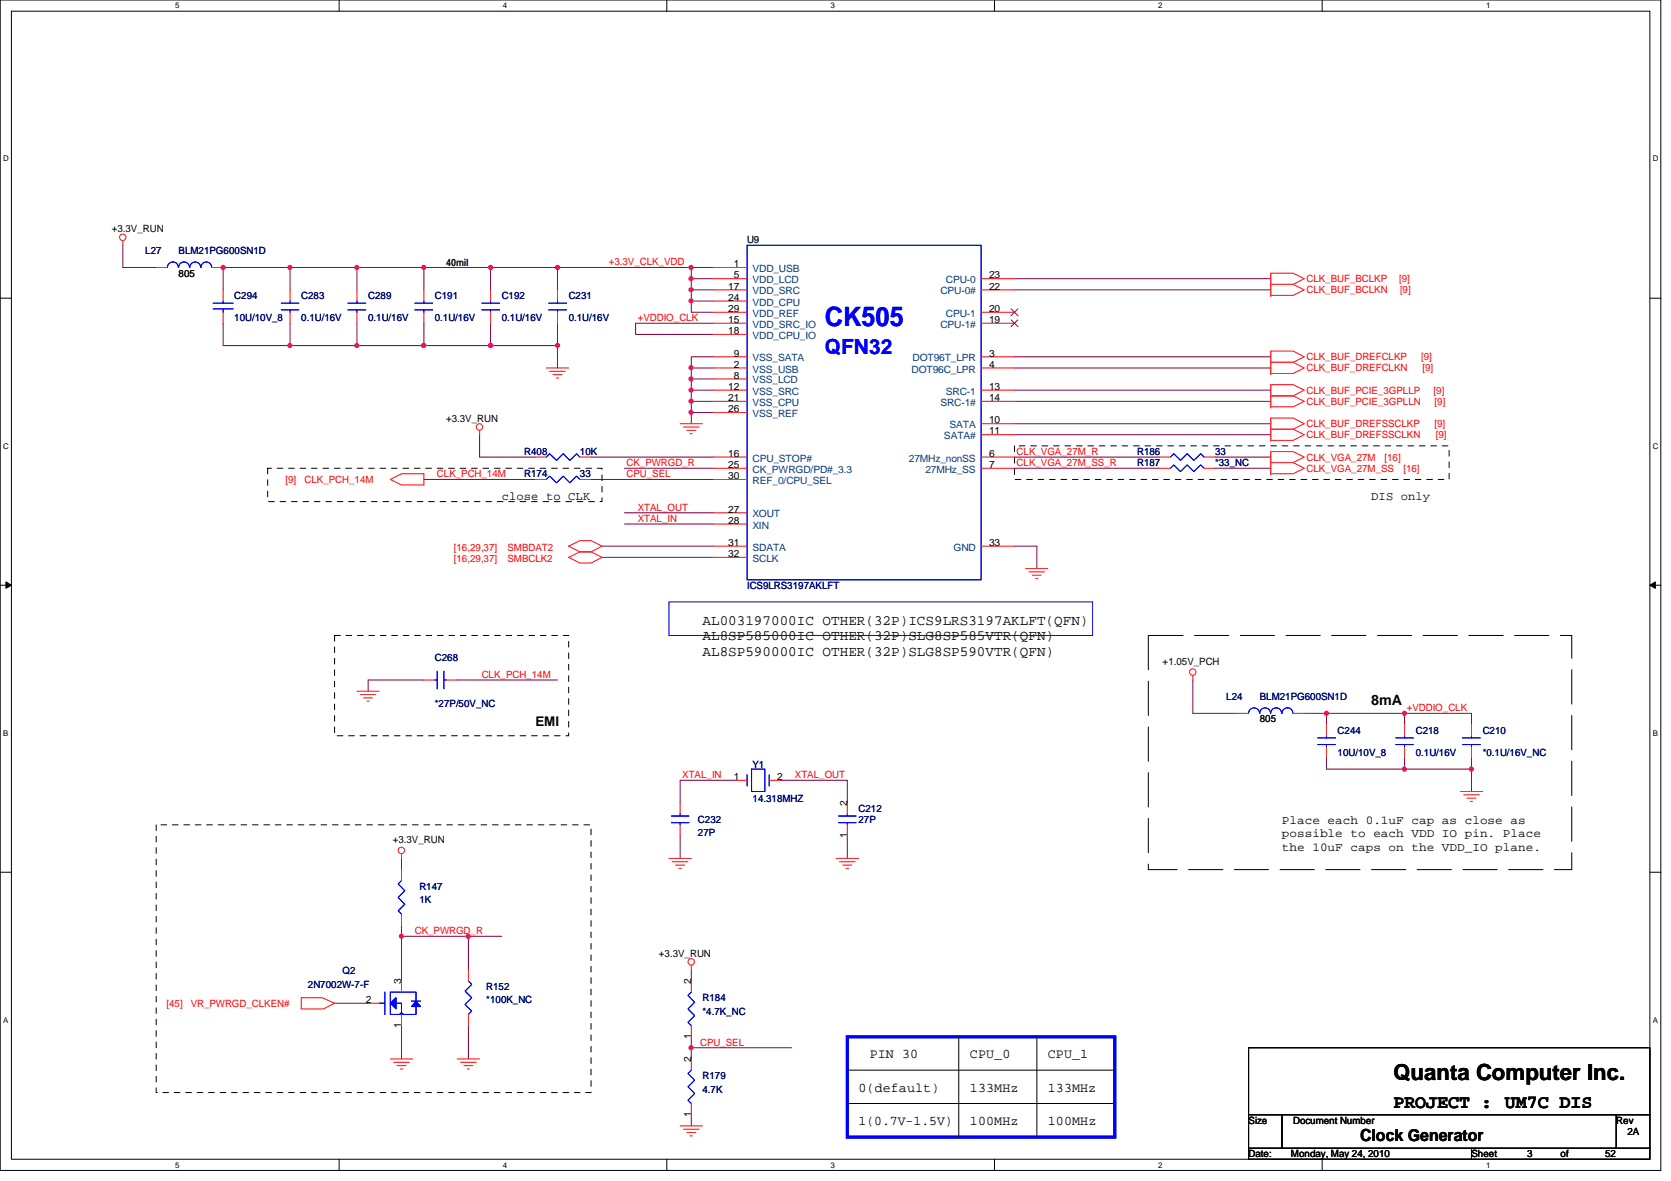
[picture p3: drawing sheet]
<svg xmlns="http://www.w3.org/2000/svg" width="297mm" height="210mm" viewBox="0 0 297 210" stroke-linecap="round" stroke-linejoin="round" font-family="sans-serif">
<path d="M0 0h295.2v208h-295.2zM2 2h291.3v204h-291.3z" fill="none" stroke="#000" stroke-width=".18"/>
<g fill="#fff">
<path d="M31.2 .3h.7v1.5h-.7z"/>
<path d="M31.2 206.3h.7v1.5h-.7z"/>
</g>
<path d="M60.3 0v2M60.3 206v2" fill="none" stroke="#000" stroke-width=".18"/>
<g fill="#fff">
<path d="M89.4 .3h.8v1.5h-.8z"/>
<path d="M89.4 206.3h.8v1.5h-.8z"/>
</g>
<path d="M118.5 0v2M118.5 206v2" fill="none" stroke="#000" stroke-width=".18"/>
<g fill="#fff">
<path d="M147.7 .3h.7v1.5h-.7z"/>
<path d="M147.7 206.3h.7v1.5h-.7z"/>
</g>
<path d="M176.8 0v2M176.8 206v2" fill="none" stroke="#000" stroke-width=".18"/>
<g fill="#fff">
<path d="M205.9 .3h.8v1.5h-.8z"/>
<path d="M205.9 206.3h.8v1.5h-.8z"/>
</g>
<path d="M235 0v2M235 206v2" fill="none" stroke="#000" stroke-width=".18"/>
<g fill="#fff">
<path d="M264.2 .3h.7v1.5h-.7z"/>
<path d="M264.2 206.3h.7v1.5h-.7z"/>
<path d="M.5 27.5h1v1.5h-1z"/>
<path d="M293.8 27.5h1v1.5h-1z"/>
<path d="M.5 78.5h1v1.5h-1z"/>
<path d="M293.8 78.5h1v1.5h-1z"/>
</g>
<path d="M0 53h2M293.3 53h2" fill="none" stroke="#000" stroke-width=".18"/>
<g fill="#fff">
<path d="M.5 129.5h.9v1.5h-.9z"/>
<path d="M293.8 129.5h.9v1.5h-.9z"/>
</g>
<path d="M0 104h2M1.1 103.4l.9 .6-.9 .6zM293.3 104l1-.6v1.2zM293.3 104h2" fill="none" stroke="#000" stroke-width=".18"/>
<path d="M1.1 103.4l.9 .6-.9 .6zM293.3 104l1-.6v1.2z" fill="#000"/>
<g fill="#fff">
<path d="M.5 180.5h.9v1.5h-.9z"/>
<path d="M293.8 180.5h.9v1.5h-.9z"/>
</g>
<path d="M0 155h2M293.3 155h2" fill="none" stroke="#000" stroke-width=".18"/>
<path d="M39.7 47.5h11.9" fill="none" stroke="#800040" stroke-width=".18"/>
<circle cx="39.7" cy="47.5" r=".38" fill="#f0f"/>
<circle cx="39.7" cy="47.5" r=".38" fill="none" stroke="#f0f" stroke-width=".18"/>
<path d="M51.6 57.4v4M63.5 57.4v4M75.3 57.4v4M113 57.4v2h13.8M122.9 53.5v2M122.9 49.5v2M75.3 120.9h-9.9v2M81.3 120.9h17.8" fill="none" stroke="#800040" stroke-width=".18"/>
<circle cx="122.9" cy="49.5" r=".38" fill="#f0f"/>
<circle cx="122.9" cy="49.5" r=".38" fill="none" stroke="#f0f" stroke-width=".18"/>
<path d="M122.9 51.5v2" fill="none" stroke="#800040" stroke-width=".18"/>
<circle cx="122.9" cy="51.5" r=".37" fill="#f0f"/>
<circle cx="122.9" cy="51.5" r=".37" fill="none" stroke="#f0f" stroke-width=".18"/>
<path d="M99.1 47.5h23.8v2" fill="none" stroke="#800040" stroke-width=".18"/>
<circle cx="99.1" cy="47.5" r=".38" fill="#f0f"/>
<circle cx="99.1" cy="47.5" r=".38" fill="none" stroke="#f0f" stroke-width=".18"/>
<path d="M122.9 73.3v2" fill="none" stroke="#800040" stroke-width=".18"/>
<circle cx="122.9" cy="73.3" r=".38" fill="#f0f"/>
<circle cx="122.9" cy="73.3" r=".38" fill="none" stroke="#f0f" stroke-width=".18"/>
<path d="M87.2 47.5h11.9v4M122.9 65.4h3.9" fill="none" stroke="#800040" stroke-width=".18"/>
<circle cx="87.2" cy="47.5" r=".38" fill="#f0f"/>
<circle cx="87.2" cy="47.5" r=".38" fill="none" stroke="#f0f" stroke-width=".18"/>
<path d="M235.8 126.8v2M235.8 134.7v2M249.7 136.7h11.9" fill="none" stroke="#800040" stroke-width=".18"/>
<circle cx="261.5" cy="136.7" r=".38" fill="#f0f"/>
<circle cx="261.5" cy="136.7" r=".38" fill="none" stroke="#f0f" stroke-width=".18"/>
<circle cx="249.6" cy="136.7" r=".38" fill="#f0f"/>
<circle cx="249.6" cy="136.7" r=".38" fill="none" stroke="#f0f" stroke-width=".18"/>
<path d="M249.7 134.7v2M261.6 126.8h-11.9v2" fill="none" stroke="#800040" stroke-width=".18"/>
<circle cx="249.6" cy="126.8" r=".38" fill="#f0f"/>
<circle cx="249.6" cy="126.8" r=".38" fill="none" stroke="#f0f" stroke-width=".18"/>
<path d="M212 120.9v5.9h8M235.8 136.7h13.9M235.8 126.8h13.9M261.6 136.7v4M261.6 126.8v2" fill="none" stroke="#800040" stroke-width=".18"/>
<circle cx="235.8" cy="126.8" r=".38" fill="#f0f"/>
<circle cx="235.8" cy="126.8" r=".38" fill="none" stroke="#f0f" stroke-width=".18"/>
<path d="M39.7 47.5v4M122.9 55.5h3.9M51.6 61.4h11.9M126.8 63.4h-3.9v2M107 97.1h19.8M231.9 126.8h3.9M261.6 134.7v2" fill="none" stroke="#800040" stroke-width=".18"/>
<circle cx="51.5" cy="61.4" r=".37" fill="#f0f"/>
<circle cx="51.5" cy="61.4" r=".37" fill="none" stroke="#f0f" stroke-width=".18"/>
<path d="M87.2 61.4h11.9" fill="none" stroke="#800040" stroke-width=".18"/>
<circle cx="87.2" cy="61.4" r=".37" fill="#f0f"/>
<circle cx="87.2" cy="61.4" r=".37" fill="none" stroke="#f0f" stroke-width=".18"/>
<path d="M122.9 49.5h3.9M75.3 61.4h11.9M122.9 73.3h3.9M180.3 71.3h45.6M180.3 69.3h45.6M105.1 85.2h21.7M105.1 81.2h21.7M111 93.1h15.8" fill="none" stroke="#800040" stroke-width=".18"/>
<circle cx="87.2" cy="61.4" r=".37" fill="#f0f"/>
<circle cx="87.2" cy="61.4" r=".37" fill="none" stroke="#f0f" stroke-width=".18"/>
<circle cx="75.3" cy="61.4" r=".37" fill="#f0f"/>
<circle cx="75.3" cy="61.4" r=".37" fill="none" stroke="#f0f" stroke-width=".18"/>
<path d="M122.9 67.4h3.9M122.9 172.4v2M122.9 184.3v3.9M122.9 198.1v2" fill="none" stroke="#800040" stroke-width=".18"/>
<circle cx="122.9" cy="67.3" r=".38" fill="#f0f"/>
<circle cx="122.9" cy="67.3" r=".38" fill="none" stroke="#f0f" stroke-width=".18"/>
<path d="M122.9 65.4v2" fill="none" stroke="#800040" stroke-width=".18"/>
<circle cx="122.9" cy="65.4" r=".38" fill="#f0f"/>
<circle cx="122.9" cy="65.4" r=".38" fill="none" stroke="#f0f" stroke-width=".18"/>
<path d="M51.6 47.5v4M122.9 69.3v2" fill="none" stroke="#800040" stroke-width=".18"/>
<circle cx="122.9" cy="69.3" r=".38" fill="#f0f"/>
<circle cx="122.9" cy="69.3" r=".38" fill="none" stroke="#f0f" stroke-width=".18"/>
<path d="M63.5 61.4h11.8" fill="none" stroke="#800040" stroke-width=".18"/>
<circle cx="75.3" cy="61.4" r=".37" fill="#f0f"/>
<circle cx="75.3" cy="61.4" r=".37" fill="none" stroke="#f0f" stroke-width=".18"/>
<circle cx="63.4" cy="61.4" r=".37" fill="#f0f"/>
<circle cx="63.4" cy="61.4" r=".37" fill="none" stroke="#f0f" stroke-width=".18"/>
<path d="M39.7 57.4v4h11.9M51.6 47.5h11.9v4M180.3 63.4h45.6M180.3 65.4h45.6M180.3 81.2h25.8M180.3 83.2h25.8M216 81.2h9.9M216 83.2h9.9" fill="none" stroke="#800040" stroke-width=".18"/>
<circle cx="51.5" cy="47.5" r=".38" fill="#f0f"/>
<circle cx="51.5" cy="47.5" r=".38" fill="none" stroke="#f0f" stroke-width=".18"/>
<path d="M63.5 47.5h11.8v4M75.3 85.2h19.9" fill="none" stroke="#800040" stroke-width=".18"/>
<circle cx="63.4" cy="47.5" r=".38" fill="#f0f"/>
<circle cx="63.4" cy="47.5" r=".38" fill="none" stroke="#f0f" stroke-width=".18"/>
<path d="M21.8 43.6v3.9M87.2 57.4v4M122.9 51.5h3.9M122.9 47.5h3.9M107 99.1h19.8M180.3 97.1h4v3.9" fill="none" stroke="#800040" stroke-width=".18"/>
<circle cx="122.9" cy="47.5" r=".38" fill="#f0f"/>
<circle cx="122.9" cy="47.5" r=".38" fill="none" stroke="#f0f" stroke-width=".18"/>
<path d="M21.8 47.5h6M75.3 47.5h11.9v4M113 57.4h13.8M180.3 49.5h45.6M180.3 51.5h45.6M122.9 67.4v1.9h3.9M180.3 75.3h45.6M180.3 77.3h45.6M130.8 138.7h-9.9v4M138.7 138.7h11.9v4M120.9 148.6v4M150.6 148.6v4" fill="none" stroke="#800040" stroke-width=".18"/>
<circle cx="75.3" cy="47.5" r=".38" fill="#f0f"/>
<circle cx="75.3" cy="47.5" r=".38" fill="none" stroke="#f0f" stroke-width=".18"/>
<path d="M99.1 57.4v4M122.9 53.5h3.9" fill="none" stroke="#800040" stroke-width=".18"/>
<circle cx="122.9" cy="53.5" r=".38" fill="#f0f"/>
<circle cx="122.9" cy="53.5" r=".38" fill="none" stroke="#f0f" stroke-width=".18"/>
<path d="M99.1 61.4v4" fill="none" stroke="#800040" stroke-width=".18"/>
<circle cx="99.1" cy="61.4" r=".37" fill="#f0f"/>
<circle cx="99.1" cy="61.4" r=".37" fill="none" stroke="#f0f" stroke-width=".18"/>
<path d="M122.9 186.2h17.8" fill="none" stroke="#800040" stroke-width=".18"/>
<circle cx="122.9" cy="186.2" r=".38" fill="#f0f"/>
<circle cx="122.9" cy="186.2" r=".38" fill="none" stroke="#f0f" stroke-width=".18"/>
<path d="M126.8 71.3h-3.9v2" fill="none" stroke="#800040" stroke-width=".18"/>
<circle cx="122.9" cy="71.3" r=".37" fill="#f0f"/>
<circle cx="122.9" cy="71.3" r=".37" fill="none" stroke="#f0f" stroke-width=".18"/>
<path d="M85.3 77.3v3.9h9.9M111 91.1h15.8M111 83.2h15.8M59.5 178.3h5.9M71.4 166.4h11.9" fill="none" stroke="#800040" stroke-width=".18"/>
<circle cx="71.3" cy="166.4" r=".38" fill="#f0f"/>
<circle cx="71.3" cy="166.4" r=".38" fill="none" stroke="#f0f" stroke-width=".18"/>
<path d="M89.2 166.4h-5.9v6M83.3 182.3v5.9" fill="none" stroke="#800040" stroke-width=".18"/>
<circle cx="83.2" cy="166.4" r=".38" fill="#f0f"/>
<circle cx="83.2" cy="166.4" r=".38" fill="none" stroke="#f0f" stroke-width=".18"/>
<path d="M71.4 152.6v2M71.4 164.5v9.9M71.4 182.3v5.9" fill="none" stroke="#800040" stroke-width=".18"/>
<g fill="none" stroke="#f00" stroke-width=".18">
<path d="M21.8 42.8v.8M27.8 47.5h2M37.7 47.5h2M75.3 51.5v2M75.3 55.5v1.9M99.1 51.5v2M99.1 55.5v1.9M225.9 48.7v4M225.9 50.3v-1.7h4l2 .9-2 1h-4M225.9 50.5h4l2 1-2 1h-4M225.9 50.5v1.8M85.3 76.5v.8"/>
<path d="M97.1 65.4h4M97.7 66h2.8M98.3 66.6h1.6M98.9 67.2h.4M120.9 75.3h4M121.5 75.9h2.8M122.1 76.5h1.6M122.7 77.1h.4M225.9 62.6v4M225.9 64.2v-1.8h4l2 1-2 1h-4M225.9 64.4h4l2 1-2 1h-4M225.9 64.4v1.8"/>
<path d="M225.9 68.5v4M225.9 70.1v-1.7h4l2 .9-2 1.1h-4M225.9 70.4h4l2 .9-2 1h-4M225.9 70.4v1.7M225.9 74.5v3.9M225.9 76.1v-1.8h4l2 1-2 1h-4M225.9 76.3h4l2 1-2 1h-4M225.9 76.3v1.8M69.4 85.2l2-1h3.9v2h-3.9zM95.2 81.2h1.9M101.1 97.1l2-1h2l1.9 1-1.9 1h-2zM101.1 99.1l2-1h2l1.9 1-1.9 1h-2z"/>
<path d="M103.1 81.2h2M206.1 83.2h2M206.1 81.2h2M214 83.2h2M214 81.2h2M225.9 80.4v4M225.9 82v-1.7h4l2 .9-2 1h-4M225.9 82.2h4l2 1-2 1h-4M225.9 82.2v1.8M182.3 101h4M182.9 101.6h2.8M183.5 102.2h1.6"/>
<path d="M184.1 102.8h.4M63.5 122.9h3.9M64 123.4h2.8M64.6 124h1.6M65.2 124.6h.4M75.3 120.9h2M79.3 120.9h2M130.8 138.7h2M136.7 138.7h2M212 120.1v.8M261.6 128.8v2M261.6 132.8v1.9"/>
<path d="M71.4 151.8v.8M71.4 154.6v1.9M118.9 152.6h4M119.5 153.2h2.8M120.1 153.8h1.6M120.7 154.3h.4M148.6 152.6h4M149.2 153.2h2.8M149.8 153.8h1.6M150.4 154.3h.4M259.6 140.7h4M260.2 141.3h2.8"/>
<path d="M260.8 141.9h1.6M261.4 142.5h.3M53.5 177.3h3.8l2.2 1-2 1h-4zM71.4 162.5v2M83.3 172.4v2M122.9 171.6v.8M69.4 188.2h4M70 188.8h2.8M70.6 189.4h1.6M71.2 190h.4M81.3 188.2h4M81.9 188.8h2.8"/>
<path d="M82.5 189.4h1.6M83.1 190h.3M83.3 180.3v2M122.9 188.2v2M122.9 196.1v2M120.9 200.1h4M121.5 200.7h2.8M122.1 201.3h1.6M122.7 201.9h.4"/>
<circle cx="21.8" cy="42.2" r=".57"/>
<circle cx="85.2" cy="75.9" r=".57"/>
<circle cx="212" cy="119.4" r=".57"/>
<circle cx="71.3" cy="151.1" r=".57"/>
<circle cx="122.9" cy="171" r=".57"/>
</g>
<path d="M150.6 196.1h47.6M150.6 190.2h47.6M170.4 184.3v17.8M184.3 184.3v17.8M222 186.2h71.3v11.9h-71.3zM222 198.1h5.9v6h-5.9zM227.9 198.1h59.4v6h-59.4zM287.3 198.1h6v6h-6zM222 204.1h39.6v1.9h-39.6zM261.6 204.1h31.7v1.9h-31.7z" fill="none" stroke="#000" stroke-width=".18"/>
<path d="M180.3 79.2h77.3v6h-77.3zM47.6 83.2h59.4v6h-59.4zM59.5 112.9h41.6v17.9h-41.6zM27.8 146.6h77.3v47.6h-77.3z" fill="none" stroke="#000" stroke-width=".18" stroke-dasharray="1 1 1 1 1 1 1 1"/>
<path d="M204.1 112.9h75.3v41.7h-75.3z" fill="none" stroke="#000" stroke-width=".18" stroke-dasharray="6.1 2"/>
<path d="M150.6 184.3h47.6v17.8h-47.6z" fill="none" stroke="#00f" stroke-width=".59"/>
<g fill="none" stroke="#00f" stroke-width=".18">
<path d="M31.7 47.5a.97 .97 0 0 0-1-.9 .97 .97 0 0 0-.9 .9M33.7 47.5a.97 .97 0 0 0-1-.9 .97 .97 0 0 0-1 .9M35.7 47.5a.97 .97 0 0 0-1-.9 .97 .97 0 0 0-1 .9M37.6 47.5a.95 .95 0 0 0-.9-.9 .95 .95 0 0 0-1 .9M73.7 53.9h3.2M73.7 55.1h3.2M75.3 53.5v.4M75.3 55.1v.4M97.5 53.9h3.2M97.5 55.1h3.2M99.1 53.5v.4M99.1 55.1v.4"/>
<path d="M97.1 81.2l.6-.6 1.2 1.2 1.2-1.2 1.2 1.2 1.2-1.2 .6 .6M208.1 83.2l.6-.6 1.1 1.2 1.2-1.2 1.2 1.2 1.2-1.2 .6 .6M208.1 81.2l.6-.6 1.1 1.2 1.2-1.2 1.2 1.2 1.2-1.2 .6 .6M77.7 119.3v3.1M78.9 119.3v3.1M118.9 107h75.3v5.9h-75.3zM77.3 120.9h.4M78.9 120.9h.4M132.8 137.7v2M133.6 136.7h2.4v4h-2.4zM136.7 137.7v2M260 131.1h3.1"/>
<path d="M260 132.3h3.1M261.6 130.8v.3M261.6 132.3v.5M71.4 156.5l-.6 .6 1.2 1.2-1.2 1.2 1.2 1.2-1.2 1.2 .6 .6M83.3 174.4l.6 .6-1.2 1.1 1.2 1.2-1.2 1.2 1.2 1.2-.6 .6M122.9 190.2l-.6 .6 1.2 1.2-1.2 1.2 1.2 1.2-1.2 1.1 .6 .6"/>
</g>
<path d="M69.4 178.3l1-1v2z" fill="#00f"/>
<path d="M69.4 178.3l1-1v2z" fill="none" stroke="#00f" stroke-width=".18"/>
<path d="M74 177.9l.8 1h-1.7z" fill="#00f"/>
<path d="M67.4 178.3h1M68.4 176.3v4M73.1 177.9h1.7M74 178.9v1.4h-2.6h.2v-.2h-.4v.2M74 177.9v-1.6h-4.6v4h2v-2h-1M74 177.9l.8 1h-1.7z" fill="none" stroke="#00f" stroke-width=".18"/>
<path d="M69.4 178.3l1-1v2z" fill="#00f"/>
<path d="M69.4 178.3l1-1v2z" fill="none" stroke="#00f" stroke-width=".18"/>
<path d="M74 177.9l.8 1h-1.7z" fill="#00f"/>
<g fill="none" stroke="#00f" stroke-width=".18">
<path d="M37.9 54.9h3.5M37.9 53.9h3.5M39.7 53.5v.4M39.7 54.9v.6M50 53.9h3.1M50 55.1h3.1M51.6 53.5v.4M51.6 55.1v.4M61.8 53.9h3.2M61.8 55.1h3.2M63.5 53.5v.4M63.5 55.1v.4"/>
<path d="M85.6 55.1h3.2M85.6 53.9h3.2M87.2 53.5v.4M87.2 55.1v.4M132.8 43.6h41.6v59.4h-41.6zM97.1 85.2l.6-.6 1.2 1.2 1.2-1.2 1.2 1.2 1.2-1.2 .6 .6M222 126.8a.97 .97 0 0 1 .9-1 .97 .97 0 0 1 1 1M223.9 126.8a.95 .95 0 0 1 1-1 .95 .95 0 0 1 .9 1M225.9 126.8a.97 .97 0 0 1 1-1 .97 .97 0 0 1 .9 1M227.9 126.8a.97 .97 0 0 1 1-1 .97 .97 0 0 1 .9 1M234.2 131.1h3.2M234.2 132.3h3.2"/>
<path d="M235.8 130.8v.3M235.8 132.3v.5M248.1 131.1h3.1M248.1 132.3h3.1M249.7 130.8v.3M249.7 132.3v.5M119.3 145h3.2M119.3 146.2h3.2M120.9 144.7v.3M120.9 146.2v.4M149.1 145h3.1M149.1 146.2h3.1"/>
<path d="M150.6 146.2v.4M150.6 144.7v.3M67.4 178.3h1M68.4 176.3v4M73.1 177.9h1.7M74 178.9v1.4h-2.6h.2v-.2h-.4v.2M74 177.9v-1.6h-4.6v4h2v-2h-1M74 177.9l.8 1h-1.7zM122.9 176.3l-.6 .6 1.2 1.2-1.2 1.2 1.2 1.2-1.2 1.2 .6 .6"/>
</g>
<g fill="none" stroke="#f00" stroke-width=".18">
<path d="M39.7 51.5v2M39.7 55.5v1.9M51.6 51.5v2M51.6 55.5v1.9M63.5 51.5v2M63.5 55.5v1.9M87.2 51.5v2M87.2 55.5v1.9M126.8 59.4h6M126.8 57.4h6M126.8 55.5h6M126.8 51.5h6"/>
<path d="M126.8 49.5h6M126.8 53.5h6M126.8 47.5h6M174.4 57.4h5.9M174.4 55.5h5.9M174.4 51.5h5.9M174.4 49.5h5.9M126.8 65.4h6M126.8 69.3h6M126.8 71.3h6M126.8 63.4h6M126.8 67.4h6"/>
<path d="M126.8 73.3h6M174.4 75.3h5.9M174.4 65.4h5.9M174.4 69.3h5.9M174.4 71.3h5.9M174.4 77.3h5.9M174.4 63.4h5.9M95.2 85.2h1.9M103.1 85.2h2M126.8 83.2h6M126.8 81.2h6M126.8 85.2h6"/>
<path d="M126.8 91.1h6M126.8 93.1h6M126.8 99.1h6M126.8 97.1h6M174.4 83.2h5.9M174.4 81.2h5.9M174.4 97.1h5.9M220 126.8h2M229.9 126.8h2M235.8 128.8v2M235.8 132.8v1.9M249.7 128.8v2"/>
<path d="M249.7 132.8v1.9M120.9 142.7v2M120.9 146.6v2M150.6 142.7v2M150.6 146.6v2M65.4 178.3h2M71.4 174.4v1.9M122.9 174.4v1.9M71.4 180.3v2M122.9 182.3v2"/>
</g>
<path d="M179.7 54.9l1.3 1.2M179.7 56.9l1.3 1.2M180.9 54.9l-1.2 1.2M180.9 56.9l-1.2 1.2" fill="none" stroke="#804000" stroke-width=".18"/>
<circle cx="39.7" cy="47.5" r=".38" fill="#f0f"/>
<circle cx="39.7" cy="47.5" r=".38" fill="none" stroke="#f0f" stroke-width=".18"/>
<circle cx="122.9" cy="49.5" r=".38" fill="#f0f"/>
<circle cx="122.9" cy="49.5" r=".38" fill="none" stroke="#f0f" stroke-width=".18"/>
<circle cx="122.9" cy="51.5" r=".37" fill="#f0f"/>
<circle cx="122.9" cy="51.5" r=".37" fill="none" stroke="#f0f" stroke-width=".18"/>
<circle cx="99.1" cy="47.5" r=".38" fill="#f0f"/>
<circle cx="99.1" cy="47.5" r=".38" fill="none" stroke="#f0f" stroke-width=".18"/>
<circle cx="122.9" cy="73.3" r=".38" fill="#f0f"/>
<circle cx="122.9" cy="73.3" r=".38" fill="none" stroke="#f0f" stroke-width=".18"/>
<circle cx="87.2" cy="47.5" r=".38" fill="#f0f"/>
<circle cx="87.2" cy="47.5" r=".38" fill="none" stroke="#f0f" stroke-width=".18"/>
<circle cx="261.5" cy="136.7" r=".38" fill="#f0f"/>
<circle cx="261.5" cy="136.7" r=".38" fill="none" stroke="#f0f" stroke-width=".18"/>
<circle cx="249.6" cy="136.7" r=".38" fill="#f0f"/>
<circle cx="249.6" cy="136.7" r=".38" fill="none" stroke="#f0f" stroke-width=".18"/>
<circle cx="249.6" cy="126.8" r=".38" fill="#f0f"/>
<circle cx="249.6" cy="126.8" r=".38" fill="none" stroke="#f0f" stroke-width=".18"/>
<circle cx="235.8" cy="126.8" r=".38" fill="#f0f"/>
<circle cx="235.8" cy="126.8" r=".38" fill="none" stroke="#f0f" stroke-width=".18"/>
<circle cx="51.5" cy="61.4" r=".37" fill="#f0f"/>
<circle cx="51.5" cy="61.4" r=".37" fill="none" stroke="#f0f" stroke-width=".18"/>
<circle cx="87.2" cy="61.4" r=".37" fill="#f0f"/>
<circle cx="87.2" cy="61.4" r=".37" fill="none" stroke="#f0f" stroke-width=".18"/>
<circle cx="87.2" cy="61.4" r=".37" fill="#f0f"/>
<circle cx="87.2" cy="61.4" r=".37" fill="none" stroke="#f0f" stroke-width=".18"/>
<circle cx="75.3" cy="61.4" r=".37" fill="#f0f"/>
<circle cx="75.3" cy="61.4" r=".37" fill="none" stroke="#f0f" stroke-width=".18"/>
<circle cx="122.9" cy="67.3" r=".38" fill="#f0f"/>
<circle cx="122.9" cy="67.3" r=".38" fill="none" stroke="#f0f" stroke-width=".18"/>
<circle cx="122.9" cy="65.4" r=".38" fill="#f0f"/>
<circle cx="122.9" cy="65.4" r=".38" fill="none" stroke="#f0f" stroke-width=".18"/>
<circle cx="122.9" cy="69.3" r=".38" fill="#f0f"/>
<circle cx="122.9" cy="69.3" r=".38" fill="none" stroke="#f0f" stroke-width=".18"/>
<circle cx="75.3" cy="61.4" r=".37" fill="#f0f"/>
<circle cx="75.3" cy="61.4" r=".37" fill="none" stroke="#f0f" stroke-width=".18"/>
<circle cx="63.4" cy="61.4" r=".37" fill="#f0f"/>
<circle cx="63.4" cy="61.4" r=".37" fill="none" stroke="#f0f" stroke-width=".18"/>
<circle cx="51.5" cy="47.5" r=".38" fill="#f0f"/>
<circle cx="51.5" cy="47.5" r=".38" fill="none" stroke="#f0f" stroke-width=".18"/>
<circle cx="63.4" cy="47.5" r=".38" fill="#f0f"/>
<circle cx="63.4" cy="47.5" r=".38" fill="none" stroke="#f0f" stroke-width=".18"/>
<circle cx="122.9" cy="47.5" r=".38" fill="#f0f"/>
<circle cx="122.9" cy="47.5" r=".38" fill="none" stroke="#f0f" stroke-width=".18"/>
<circle cx="75.3" cy="47.5" r=".38" fill="#f0f"/>
<circle cx="75.3" cy="47.5" r=".38" fill="none" stroke="#f0f" stroke-width=".18"/>
<circle cx="122.9" cy="53.5" r=".38" fill="#f0f"/>
<circle cx="122.9" cy="53.5" r=".38" fill="none" stroke="#f0f" stroke-width=".18"/>
<circle cx="99.1" cy="61.4" r=".37" fill="#f0f"/>
<circle cx="99.1" cy="61.4" r=".37" fill="none" stroke="#f0f" stroke-width=".18"/>
<circle cx="122.9" cy="186.2" r=".38" fill="#f0f"/>
<circle cx="122.9" cy="186.2" r=".38" fill="none" stroke="#f0f" stroke-width=".18"/>
<circle cx="122.9" cy="71.3" r=".37" fill="#f0f"/>
<circle cx="122.9" cy="71.3" r=".37" fill="none" stroke="#f0f" stroke-width=".18"/>
<circle cx="71.3" cy="166.4" r=".38" fill="#f0f"/>
<circle cx="71.3" cy="166.4" r=".38" fill="none" stroke="#f0f" stroke-width=".18"/>
<circle cx="83.2" cy="166.4" r=".38" fill="#f0f"/>
<circle cx="83.2" cy="166.4" r=".38" fill="none" stroke="#f0f" stroke-width=".18"/>
<text font-size="4.7" fill="#00f" x="146.6" y="57.9">CK505</text>
<text font-size="3.9" x="247.7" y="191.9">Quanta Computer Inc.</text>
<text font-size="3.7" fill="#00f" x="146.6" y="62.9">QFN32</text>
<text font-size="3.3" x="247.7" y="196.9">PROJECT : UM7C DIS</text>
<text font-size="3" x="241.8" y="202.9">Clock Generator</text>
<g font-size="2.5">
<text x="124.9" y="111">AL003197000IC OTHER(32P)ICS9LRS3197AKLFT(QFN)</text>
<text x="124.9" y="113.8">AL8SP585000IC OTHER(32P)SLG8SP585VTR(QFN)</text>
<text x="124.9" y="116.5">AL8SP590000IC OTHER(32P)SLG8SP590VTR(QFN)</text>
<text x="243.8" y="125.2">8mA</text>
</g>
<g font-size="2.4">
<text x="95.2" y="129">EMI</text>
<text x="154.6" y="188.1">PIN 30</text>
<text x="172.4" y="188.1">CPU_0</text>
<text x="186.3" y="188.1">CPU_1</text>
<text x="152.6" y="194.1">0(default)</text>
<text x="172.4" y="194.1">133MHz</text>
<text x="186.3" y="194.1">133MHz</text>
<text x="152.6" y="200">1(0.7V-1.5V)</text>
<text x="172.4" y="200">100MHz</text>
<text x="186.3" y="200">100MHz</text>
</g>
<g font-size="2.2">
<text x="89.2" y="88.9">close to CLK</text>
<text x="243.8" y="88.9">DIS only</text>
<text x="227.9" y="146.4">Place each 0.1uF cap as close as</text>
<text x="227.9" y="148.8">possible to each VDD IO pin. Place</text>
<text x="227.9" y="151.2">the 10uF caps on the VDD_IO plane.</text>
</g>
<g font-size="1.8">
<text x="19.9" y="41.2">+3.3V_RUN</text>
<text x="79.3" y="47.2">40mil</text>
<text x="130.4" y="47.5">1</text>
<text x="31.7" y="49.1">805</text>
<text x="129.5" y="51.5">17</text>
<text x="129.5" y="53.5">24</text>
<text x="130.4" y="49.5">5</text>
<text x="175.8" y="51.5">22</text>
<text x="175.8" y="49.5">23</text>
<text x="129.5" y="59.4">18</text>
<text x="129.5" y="57.4">15</text>
<text x="129.5" y="55.5">29</text>
<text x="175.8" y="57.4">19</text>
<text x="175.8" y="55.5">20</text>
<text x="130.4" y="65.4">2</text>
<text x="130.4" y="63.4">9</text>
<text x="175.8" y="65.4">4</text>
<text x="175.8" y="63.4">3</text>
<text x="129.5" y="71.3">21</text>
<text x="129.5" y="69.3">12</text>
<text x="130.4" y="67.3">8</text>
<text x="175.8" y="71.3">14</text>
<text x="175.8" y="69.3">13</text>
<text x="79.3" y="74.9">+3.3V_RUN</text>
<text x="129.5" y="73.3">26</text>
<text x="175.8" y="75.3">10</text>
<text x="175.8" y="77.2">11</text>
<text x="129.5" y="81.2">16</text>
<text x="129.5" y="83.2">25</text>
<text x="175.8" y="81.2">6</text>
<text x="175.8" y="83.2">7</text>
<text x="129.5" y="85.2">30</text>
<text x="129.5" y="91.1">27</text>
<text x="129.5" y="93.1">28</text>
<text x="129.5" y="99">32</text>
<text x="129.5" y="97">31</text>
<text x="175.8" y="97">33</text>
<text x="206.7" y="118.1">+1.05V_PCH</text>
<text x="223.9" y="128.4">805</text>
<text x="130.4" y="138.6">1</text>
<text x="138.1" y="138.6">2</text>
<text x="150.6" y="143.3" transform="rotate(-90 150.6 143.3)">2</text>
<text x="69.8" y="149.8">+3.3V_RUN</text>
<text x="150.6" y="149" transform="rotate(-90 150.6 149)">1</text>
<text x="117.1" y="170">+3.3V_RUN</text>
<text x="65" y="178.3">2</text>
<text x="71.3" y="174.9" transform="rotate(-90 71.3 174.9)">3</text>
<text x="122.8" y="174.9" transform="rotate(-90 122.8 174.9)">2</text>
<text x="71.3" y="182.7" transform="rotate(-90 71.3 182.7)">1</text>
<text x="122.8" y="184.7" transform="rotate(-90 122.8 184.7)">1</text>
<text x="122.8" y="188.8" transform="rotate(-90 122.8 188.8)">2</text>
<text x="122.8" y="198.5" transform="rotate(-90 122.8 198.5)">1</text>
<text x="221.9" y="199.7">Size</text>
<text x="229.9" y="199.7">Document Number</text>
<text x="287.3" y="199.7">Rev</text>
<text x="289.3" y="201.7">2A</text>
<text x="221.9" y="205.7">Date:</text>
<text x="229.5" y="205.7">Monday, May 24, 2010</text>
<text x="261.6" y="205.7">Sheet</text>
<text x="271.5" y="205.7">3</text>
<text x="277.4" y="205.7">of</text>
<text x="285.3" y="205.7">52</text>
</g>
<g font-size="1.8" fill="#000080">
<text x="25.8" y="45.2">L27</text>
<text x="31.7" y="45.2">BLM21PG600SN1D</text>
<text x="41.7" y="53.1">C294</text>
<text x="53.5" y="53.1">C283</text>
<text x="65.4" y="53.1">C289</text>
<text x="77.3" y="53.1">C191</text>
<text x="89.2" y="53.1">C192</text>
<text x="101.1" y="53.1">C231</text>
<text x="41.7" y="57.1">10U/10V_8</text>
<text x="53.5" y="57.1">0.1U/16V</text>
<text x="65.4" y="57.1">0.1U/16V</text>
<text x="77.3" y="57.1">0.1U/16V</text>
<text x="89.2" y="57.1">0.1U/16V</text>
<text x="101.1" y="57.1">0.1U/16V</text>
<text x="93.2" y="80.9">R408</text>
<text x="103.1" y="80.9">10K</text>
<text x="202.1" y="82.8">R187</text>
<text x="202.1" y="80.9">R186</text>
<text x="216" y="82.8">*33_NC</text>
<text x="216" y="80.9">33</text>
<text x="93.2" y="84.8">R174</text>
<text x="103.1" y="84.8">33</text>
<text x="132.8" y="104.6">ICS9LRS3197AKLFT</text>
<text x="77.3" y="117.5">C268</text>
<text x="77.3" y="125.6">*27P/50V_NC</text>
<text x="218" y="124.5">L24</text>
<text x="223.9" y="124.5">BLM21PG600SN1D</text>
<text x="237.8" y="130.4">C244</text>
<text x="251.7" y="130.4">C218</text>
<text x="263.6" y="130.4">C210</text>
<text x="133.8" y="136.5">Y1</text>
<text x="237.8" y="134.4">10U/10V_8</text>
<text x="251.7" y="134.4">0.1U/16V</text>
<text x="263.6" y="134.4">*0.1U/16V_NC</text>
<text x="133.8" y="142.5">14.318MHZ</text>
<text x="124.1" y="146.3">C232</text>
<text x="124.1" y="148.6">27P</text>
<text x="152.6" y="144.3">C212</text>
<text x="152.6" y="146.3">27P</text>
<text x="74.5" y="158.1">R147</text>
<text x="74.5" y="160.5">1K</text>
<text x="60.9" y="173.2">Q2</text>
<text x="54.7" y="175.6">2N7002W-7-F</text>
<text x="86.4" y="176">R152</text>
<text x="86.4" y="178.4">*100K_NC</text>
<text x="124.9" y="177.9">R184</text>
<text x="124.9" y="180.3">*4.7K_NC</text>
<text x="124.9" y="191.8">R179</text>
<text x="124.9" y="194.2">4.7K</text>
</g>
<g font-size="1.8" fill="#f00">
<text x="108.2" y="47.2">+3.3V_CLK_VDD</text>
<text x="232.2" y="50.2">CLK_BUF_BCLKP</text>
<text x="232.2" y="52.2">CLK_BUF_BCLKN</text>
<text x="248.7" y="50.2">[9]</text>
<text x="248.9" y="52.2">[9]</text>
<text x="113.4" y="57.1">+VDDIO_CLK</text>
<text x="232.2" y="64">CLK_BUF_DREFCLKP</text>
<text x="232.2" y="66">CLK_BUF_DREFCLKN</text>
<text x="252.6" y="64">[9]</text>
<text x="252.9" y="66">[9]</text>
<text x="232.2" y="70">CLK_BUF_PCIE_3GPLLP</text>
<text x="232.2" y="72">CLK_BUF_PCIE_3GPLLN</text>
<text x="254.8" y="70">[9]</text>
<text x="255" y="72">[9]</text>
<text x="232.2" y="75.9">CLK_BUF_DREFSSCLKP</text>
<text x="232.2" y="77.9">CLK_BUF_DREFSSCLKN</text>
<text x="255" y="75.9">[9]</text>
<text x="255.2" y="77.9">[9]</text>
<text x="111.4" y="82.8">CK_PWRGD_R</text>
<text x="180.7" y="80.9">CLK_VGA_27M_R</text>
<text x="180.7" y="82.8">CLK_VGA_27M_SS_R</text>
<text x="232.2" y="81.9">CLK_VGA_27M</text>
<text x="232.2" y="83.8">CLK_VGA_27M_SS</text>
<text x="246.1" y="81.9">[16]</text>
<text x="249.5" y="83.8">[16]</text>
<text x="50.8" y="85.8">[9]</text>
<text x="54.1" y="85.8">CLK_PCH_14M</text>
<text x="77.7" y="84.8">CLK_PCH_14M</text>
<text x="111.4" y="84.8">CPU_SEL</text>
<text x="113.4" y="92.8">XTAL_IN</text>
<text x="113.4" y="90.8">XTAL_OUT</text>
<text x="80.7" y="97.9">[16,29,37]</text>
<text x="80.7" y="99.9">[16,29,37]</text>
<text x="90.2" y="97.9">SMBDAT2</text>
<text x="90.2" y="99.9">SMBCLK2</text>
<text x="85.6" y="120.5">CLK_PCH_14M</text>
<text x="250.1" y="126.4">+VDDIO_CLK</text>
<text x="121.3" y="138.3">XTAL_IN</text>
<text x="141.3" y="138.3">XTAL_OUT</text>
<text x="73.7" y="166">CK_PWRGD_R</text>
<text x="29.6" y="178.9">[45]</text>
<text x="33.9" y="178.9">VR_PWRGD_CLKEN#</text>
<text x="124.5" y="185.8">CPU_SEL</text>
</g>
<text font-size="1.8" fill="#004040" x="132.8" y="43.2">U9</text>
<g font-size="1.8" fill="#004080">
<text x="133.8" y="50.3">VDD_LCD</text>
<text x="133.8" y="52.3">VDD_SRC</text>
<text x="133.8" y="48.3">VDD_USB</text>
<text x="167.2" y="52.3">CPU-0#</text>
<text x="168.1" y="50.3">CPU-0</text>
<text x="133.8" y="58.3">VDD_SRC_IO</text>
<text x="133.8" y="54.3">VDD_CPU</text>
<text x="133.8" y="56.3">VDD_REF</text>
<text x="167.2" y="58.3">CPU-1#</text>
<text x="168.1" y="56.3">CPU-1</text>
<text x="133.8" y="60.2">VDD_CPU_IO</text>
<text x="133.8" y="64.2">VSS_SATA</text>
<text x="162.2" y="64.2">DOT96T_LPR</text>
<text x="133.8" y="66.2">VSS_USB</text>
<text x="133.8" y="68.2">VSS_LCD</text>
<text x="133.8" y="70.1">VSS_SRC</text>
<text x="162" y="66.2">DOT96C_LPR</text>
<text x="168.1" y="70.1">SRC-1</text>
<text x="133.8" y="72.1">VSS_CPU</text>
<text x="133.8" y="74.1">VSS_REF</text>
<text x="167.2" y="72.1">SRC-1#</text>
<text x="168.8" y="76.1">SATA</text>
<text x="133.8" y="82">CPU_STOP#</text>
<text x="161.6" y="82">27MHz_nonSS</text>
<text x="167.8" y="78.1">SATA#</text>
<text x="133.8" y="86">REF_0/CPU_SEL</text>
<text x="133.8" y="84">CK_PWRGD/PD#_3.3</text>
<text x="164.5" y="84">27MHz_SS</text>
<text x="133.8" y="91.9">XOUT</text>
<text x="133.8" y="93.9">XIN</text>
<text x="133.8" y="99.9">SCLK</text>
<text x="133.8" y="97.9">SDATA</text>
<text x="169.5" y="97.9">GND</text>
</g>
<g font-size="1.4">
<text x="31.2" y="1.5">5</text>
<text x="89.4" y="1.5">4</text>
<text x="147.7" y="1.5">3</text>
<text x="205.9" y="1.5">2</text>
<text x="264.2" y="1.5">1</text>
<text x=".5" y="28.7">D</text>
<text x="293.8" y="28.7">D</text>
<text x=".5" y="79.7">C</text>
<text x="293.8" y="79.7">C</text>
<text x=".5" y="130.7">B</text>
<text x="293.8" y="130.7">B</text>
<text x=".5" y="181.7">A</text>
<text x="293.8" y="181.7">A</text>
<text x="31.2" y="207.5">5</text>
<text x="89.4" y="207.5">4</text>
<text x="147.7" y="207.5">3</text>
<text x="205.9" y="207.5">2</text>
<text x="264.2" y="207.5">1</text>
</g>
</svg>
